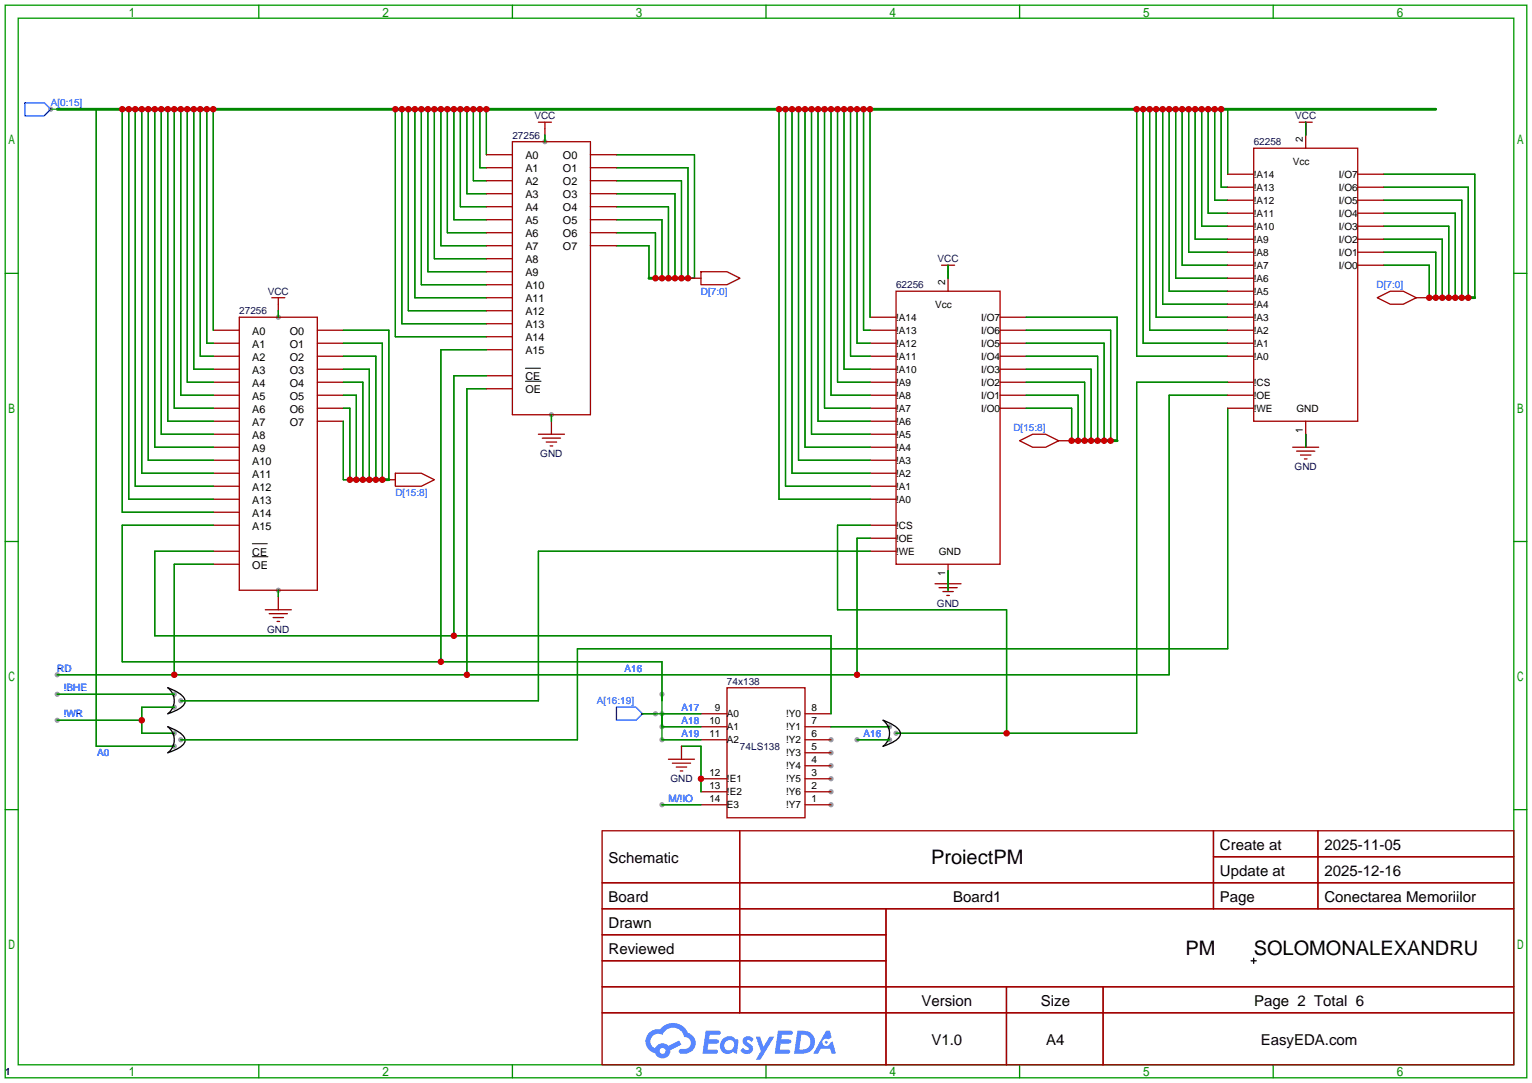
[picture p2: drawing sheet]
<svg xmlns="http://www.w3.org/2000/svg" width="299mm" height="212mm" viewBox="0 0 299 212" stroke-linecap="round" stroke-linejoin="round" font-family="sans-serif">
<g fill="#999">
<circle cx="9.9" cy="21.3" r=".51"/>
<circle cx="162.3" cy="157.2" r=".51"/>
<circle cx="162.3" cy="154.7" r=".51"/>
<circle cx="162.3" cy="152.1" r=".51"/>
<circle cx="162.3" cy="149.6" r=".51"/>
<circle cx="162.3" cy="147.1" r=".51"/>
<circle cx="162.3" cy="144.5" r=".51"/>
<circle cx="11.2" cy="131.8" r=".51"/>
<circle cx="34" cy="145.8" r=".51"/>
<circle cx="129.3" cy="142" r=".51"/>
<circle cx="129.3" cy="157.2" r=".51"/>
<circle cx="34" cy="135.6" r=".51"/>
<circle cx="11.2" cy="135.6" r=".51"/>
<circle cx="34" cy="138.2" r=".51"/>
<circle cx="34" cy="143.3" r=".51"/>
<circle cx="11.2" cy="140.7" r=".51"/>
<circle cx="35.3" cy="136.9" r=".51"/>
<circle cx="35.3" cy="144.5" r=".51"/>
<circle cx="128" cy="139.4" r=".51"/>
<circle cx="129.3" cy="139.4" r=".51"/>
<circle cx="129.3" cy="135.6" r=".51"/>
<circle cx="175" cy="143.3" r=".51"/>
<circle cx="173.7" cy="142" r=".51"/>
<circle cx="173.7" cy="144.5" r=".51"/>
<circle cx="167.4" cy="144.5" r=".51"/>
<circle cx="129.3" cy="144.5" r=".51"/>
<circle cx="106.4" cy="27.7" r=".51"/>
<circle cx="107.7" cy="81" r=".51"/>
<circle cx="54.4" cy="115.3" r=".51"/>
<circle cx="54.4" cy="62" r=".51"/>
</g>
<g fill="none" stroke="#090" stroke-width=".25">
<path d="M1 1h297.2v209.6h-297.2zM3.6 3.6h292.1v204.4h-292.1zM50.5 1v2.6M100.1 1v2.6M149.6 1v2.6M199.1 1v2.6M248.7 1v2.6M1 53.4h2.6M295.7 53.4h2.5M1 105.8h2.6M295.7 105.8h2.5M1 158.2h2.6"/>
<path d="M295.7 158.2h2.5M50.5 208v2.6M100.1 208v2.6M149.6 208v2.6M199.1 208v2.6M248.7 208v2.6"/>
</g>
<g fill="none" stroke="#a10000" stroke-width=".25">
<path d="M117.6 162.3h178.1v45.7h-178.1zM117.6 172.5h178.1M117.6 177.5h178.1M144.5 162.3v35.6M173 177.5v30.5M237 162.3v15.2M237 167.4h58.7M257.4 162.3v15.2M117.6 182.6h55.4M117.6 192.8h178.1M117.6 187.7h55.4M117.6 197.9h178.1"/>
<path d="M196.6 192.8v15.2M215.4 192.8v15.2"/>
</g>
<g fill="#5487ff">
<path d="M145.3 202.7a1.3 1.3 0 0 1 1.9 .3l-.4 .6a.54 .54 0 0 0-.9-.2l.1 .2a1.58 1.58 0 0 1 1 1.5 1.43 1.43 0 0 1-2.4 .2l.5-.6a.64 .64 0 0 0 .5 .5 .64 .64 0 0 0 .7-.3l-.2-.2a1.35 1.35 0 0 1-.9-1.8z"/>
<path d="M147.6 202.5h.9l.6 2 1.2-2h.9l-2.7 4.6h-.9l1-1.7z"/>
<path d="M137.8 201.4h1.7a1.31 1.31 0 0 1 1.2 .2 .4 .4 0 0 1-.3 .5l-1.8 .1-.1 .9h1.6a.4 .4 0 0 1 .4 .4 .4 .4 0 0 1-.5 .4h-1.6l-.2 1.2h.8a1.23 1.23 0 0 1 1.2 .2 .39 .39 0 0 1-.4 .5h-2.6z"/>
<path d="M151.9 201.4h1.7a1.32 1.32 0 0 1 1.2 .2 .39 .39 0 0 1-.3 .5l-1.8 .1-.1 .9h1.6a.4 .4 0 0 1 .4 .4 .4 .4 0 0 1-.4 .4h-1.7l-.2 1.2h.8a1.23 1.23 0 0 1 1.2 .1 .39 .39 0 0 1-.4 .6h-2.6z"/>
<path d="M161.3 201.4h.8l.3 1.3-.6 .4a.75 .75 0 0 0-1.1 .3 .75 .75 0 0 0 .5 1 .75 .75 0 0 0 .9-.7l.5-.2 .6 2.3h-.8l-.3-.9h-1.8l-.5 .9h-1z"/>
<path d="M155.7 201.4l-.6 4.4h1.5a2.27 2.27 0 0 0 2.6-2.2 2.27 2.27 0 0 0-2.7-2.2zM156.5 202.1a1.5 1.5 0 0 1 1.8 1.6 1.5 1.5 0 0 1-1.9 1.4h-.3z"/>
<path d="M141.2 203a1.6 1.6 0 0 0-.3 2.3 1.6 1.6 0 0 0 2.3 .2l.7 .3 .3-2.4-.1-.3-.5-.1a1.58 1.58 0 0 0-2.4 0zM141.8 203.5a.99 .99 0 0 1 1.6 .3 .99 .99 0 0 1-.9 1.4 .94 .94 0 0 1-1-.6 .94 .94 0 0 1 .3-1.1z"/>
<path d="M126.8 201.8a2.37 2.37 0 0 0 1.1 4 1.54 1.54 0 0 0 1.8 1 1.54 1.54 0 0 0 1.2-1.6l2.2-1.1-.5-.8-2 1a1.57 1.57 0 0 0-2.7 .5 1.5 1.5 0 0 1-.7-2.1 1.5 1.5 0 0 1 2.2-.5 2.23 2.23 0 0 1 2.3-1.4 2.23 2.23 0 0 1 2 1.8 1.16 1.16 0 0 1 1.2 1.1 1.16 1.16 0 0 1-1.1 1.2h-.7a.47 .47 0 0 0-.5 .4 .47 .47 0 0 0 .4 .5 2.17 2.17 0 0 0 2.5-.9 2.17 2.17 0 0 0-.3-2.7l-.8-.4a3.2 3.2 0 0 0-5.5-.7l-1.1 .1zM128.8 205.3a.6 .6 0 0 1 1.2 0 .6 .6 0 0 1-1.2 0z"/>
<circle cx="161.4" cy="203.6" r=".28"/>
</g>
<g fill="none" stroke="#a10000" stroke-width=".25">
<path d="M95 37.8h5.1M95 35.3h5.1M95 32.8h5.1M95 30.2h5.1M100.1 27.7h15.2v53.3h-15.2zM105.2 23.9h2.5M106.4 23.9v2.5M115.3 37.8h5.1M115.3 35.3h5.1M115.3 32.8h5.1M115.3 30.2h5.1M239.8 39.1h5.1"/>
<path d="M239.8 36.6h5.1M239.8 34h5.1M244.9 29h20.3v53.3h-20.3zM253.7 23.9h2.6M255 23.9v5.1M265.2 39.1h5.1M265.2 36.6h5.1M265.2 34h5.1M53.1 58.2h2.5M54.4 58.2v2.5M95 58.2h5.1M95 48h5.1"/>
<path d="M95 45.5h5.1M95 42.9h5.1M95 40.4h5.1M95 55.6h5.1M95 53.1h5.1M95 50.5h5.1M115.3 48h5.1M115.3 45.5h5.1M115.3 42.9h5.1M115.3 40.4h5.1M134.4 54.4h2.5M136.9 53.1h5.1l2.5 1.3-2.5 1.2h-5.1z"/>
<path d="M175 56.9h20.3v53.3h-20.3zM183.9 51.8h2.5M185.2 51.8v5.1M239.8 54.4h5.1M239.8 59.4h5.1M239.8 56.9h5.1M239.8 51.8h5.1M239.8 49.3h5.1M239.8 46.7h5.1M239.8 44.2h5.1M239.8 41.7h5.1M265.2 51.8h5.1"/>
<path d="M265.2 49.3h5.1M265.2 46.7h5.1M265.2 44.2h5.1M265.2 41.7h5.1M269 58.2l2.5-1.3h2.6l2.5 1.3-2.5 1.2h-2.6zM276.6 58.2h2.5M41.7 79.8h5M41.7 77.2h5M41.7 74.7h5M41.7 72.1h5M41.7 69.6h5M41.7 67.1h5"/>
<path d="M41.7 64.5h5M46.7 62h15.3v53.3h-15.3zM62 79.8h5.1M62 77.2h5.1M62 74.7h5.1M62 72.1h5.1M62 69.6h5.1M62 67.1h5.1M62 64.5h5.1M95 60.7h5.1M95 73.4h5.1M95 75.9h5.1"/>
<path d="M95 63.2h5.1M95 65.8h5.1M95 68.3h5.1M169.9 62h5.1M169.9 79.8h5.1M169.9 77.2h5.1M169.9 74.7h5.1M169.9 72.1h5.1M169.9 69.6h5.1M169.9 67.1h5.1M169.9 64.5h5.1M195.3 62h5.1"/>
<path d="M195.3 79.8h5.1M195.3 77.2h5.1M195.3 74.7h5.1M195.3 72.1h5.1M195.3 69.6h5.1M195.3 67.1h5.1M195.3 64.5h5.1M239.8 62h5.1M239.8 79.8h5.1M239.8 77.2h5.1M239.8 74.7h5.1M239.8 69.6h5.1"/>
<path d="M239.8 67.1h5.1M239.8 64.5h5.1M41.7 95h5M41.7 82.3h5M41.7 89.9h5M41.7 92.5h5M41.7 87.4h5M41.7 84.8h5M41.7 97.5h5M62 82.3h5.1M74.7 93.7h2.5M77.2 92.5h5.1l2.5 1.2-2.5 1.3h-5.1z"/>
<path d="M105.2 84.8h5M105.9 85.6h3.6M106.7 86.4h2M107.4 87.1h.5M107.7 82.3v2.5M169.9 95h5.1M169.9 82.3h5.1M169.9 89.9h5.1M169.9 92.5h5.1M169.9 87.4h5.1M169.9 84.8h5.1M169.9 97.5h5.1"/>
<path d="M199.1 86.1l2.6-1.3h2.5l2.6 1.3-2.6 1.3h-2.5zM206.8 86.1h2.5M252.5 87.4h5.1M253.2 88.1h3.6M254 88.9h2M254.8 89.7h.5M255 82.3v5.1M41.7 107.7h5M41.7 110.2h5M41.7 100.1h5M41.7 102.6h5M51.8 119.1h5.1"/>
<path d="M52.6 119.9h3.5M54.4 116.6v2.5M169.9 107.7h5.1M169.9 102.6h5.1M169.9 105.2h5.1M182.6 114h5.1M183.4 114.8h3.5M184.1 115.6h2.1M184.9 116.3h.5M185.2 110.2v5.1M53.3 120.6h2.1M54.1 121.4h.5"/>
<path d="M136.9 139.4h5.1M142 134.4h15.2v25.4h-15.2zM157.2 139.4h5.1M130.6 148.3h5M131.3 149.1h3.6M132.1 149.9h2M132.8 150.6h.5M133.1 145.8v2.5M136.9 157.2h5.1M136.9 154.7h5.1M136.9 152.1h5.1M136.9 144.5h5.1"/>
<path d="M136.9 142h5.1M157.2 157.2h5.1M157.2 154.7h5.1M157.2 152.1h5.1M157.2 149.6h5.1M157.2 147.1h5.1M157.2 144.5h5.1M157.2 142h5.1"/>
</g>
<path d="M102.6 71.9h3M102.6 74.5h3.1M49.3 106.2h2.9M49.3 108.8h3" fill="none" stroke="#000" stroke-width=".2"/>
<path d="M4.8 20.1h3.8l1.3 1.2-1.3 1.3h-3.8zM9.9 21.3h.1M120.4 138.2h3.8l1.3 1.2-1.3 1.3h-3.8zM125.5 139.4h.1" fill="none" stroke="#00f" stroke-width=".25"/>
<g fill="none" stroke="#008700" stroke-width=".25">
<path d="M23.9 21.3v78.8h17.8M25.1 21.3v76.2h16.6M26.4 21.3v73.7h15.3M27.7 21.3v71.2h14M29 21.3v68.6h12.7M30.2 21.3v66.1h11.5M31.5 21.3v63.5h10.2M32.8 21.3v61h8.9M34 21.3v58.5h7.7M35.3 21.3v55.9h6.4M36.6 21.3v53.4h5.1M37.8 21.3v50.8h3.9"/>
<path d="M39.1 21.3v48.3h2.6M40.4 21.3v45.8h1.3M41.7 21.3v43.2M77.2 21.3v44.5h17.8M78.5 21.3v41.9h16.5M79.8 21.3v39.4h15.2M81 21.3v36.9h14M82.3 21.3v34.3h12.7M83.6 21.3v31.8h11.4M84.8 21.3v29.2h10.2M86.1 21.3v26.7h8.9M87.4 21.3v24.2h7.6"/>
<path d="M88.6 21.3v21.6h6.4M89.9 21.3v19.1h5.1M91.2 21.3v16.5h3.8M92.5 21.3v14h2.5M93.7 21.3v11.5h1.3M95 21.3v8.9M106.4 26.4v1.3M120.4 30.2h15.2v24.2h-8.9v-6.4h-6.3M120.4 32.8h14v21.6M120.4 35.3h12.7v19.1M120.4 37.8h11.4v16.6M152.1 21.3v76.2h17.8"/>
<path d="M153.4 21.3v73.7h16.5M154.7 21.3v71.2h15.2M156 21.3v68.6h13.9M157.2 21.3v66.1h12.7M158.5 21.3v63.5h11.4M159.8 21.3v61h10.1M161 21.3v58.5h8.9M162.3 21.3v55.9h7.6M163.6 21.3v53.4h6.3M164.8 21.3v50.8h5.1M166.1 21.3v48.3h3.8M167.4 21.3v45.8h2.5"/>
<path d="M168.7 21.3v43.2h1.2M169.9 21.3v40.7M222 21.3v48.3h17.8M223.3 21.3v45.8h16.5M224.5 21.3v43.2h15.3M225.8 21.3v40.7h14M227.1 21.3v38.1h12.7M228.3 21.3v35.6h11.5M229.6 21.3v33.1h10.2M230.9 21.3v30.5h8.9M232.2 21.3v28h7.6M233.4 21.3v25.4h6.4"/>
<path d="M234.7 21.3v22.9h5.1M236 21.3v20.4h3.8M237.2 21.3v17.8h2.6M238.5 21.3v15.3h1.3M239.8 34v-12.7h-221v124.5h15.2M255 23.9v2.5M270.3 36.6h16.5v21.6M270.3 39.1h15.2v19.1M270.3 34h17.7v24.2h-8.9v-6.4h-8.8M120.4 40.4h10.2v14M120.4 42.9h8.9v11.5M120.4 45.5h7.6v8.9"/>
<path d="M185.2 51.8v2.6M270.3 41.7h13.9v16.5M270.3 44.2h12.7v14M270.3 46.7h11.4v11.5M270.3 49.3h10.1v8.9M54.4 60.7v1.3M67.1 64.5h8.8v29.2h-8.8v-11.4M67.1 67.1h7.6v26.6M67.1 69.6h6.3v24.1M67.1 72.1h5v21.6M67.1 74.7h3.8v19M67.1 77.2h2.5v16.5"/>
<path d="M67.1 79.8h1.2v13.9M95 75.9h-3.8v55.9M95 73.4h-6.4v50.8M95 68.3h-8.9v61M200.4 64.5h16.5v21.6M200.4 67.1h15.2v19M200.4 69.6h14v16.5M200.4 72.1h12.7v14M200.4 74.7h11.4v11.4M200.4 77.2h10.2v8.9M200.4 62h17.8v24.1h-8.9v-6.3h-8.9M239.8 74.7h-17.8v68.6h-47"/>
<path d="M239.8 77.2h-11.5v54.6h-217.1M239.8 79.8v46.9h-127v17.8h-77.5M107.7 81v1.3M255 84.8v2.6M41.7 110.2h-7.7v21.6M41.7 107.7h-11.5v16.5h132.1v15.2M41.7 102.6h-17.8v26.7h105.4v6.3M54.4 115.3v1.3M169.9 105.2h-2.5v26.6M169.9 102.6h-6.3v16.5h33v24.2M169.9 107.7h-64.7v29.2h-69.9M185.2 111.5v3.8"/>
<path d="M11.2 135.6h22.8M34 138.2h-6.3v5.1h6.3M125.5 139.4h2.5M129.3 139.4h7.6M11.2 140.7h16.5M129.3 142h7.6M129.3 157.2h7.6M129.3 144.5h7.6M133.1 145.8h3.8v8.9M162.3 142h11.4M167.4 144.5h6.3"/>
</g>
<path d="M129.3 136.9v5.1v-2.6h-1.3M129.3 135.6v1.3v-1.3M129.3 142v2.5" fill="none" stroke="#090" stroke-width=".25"/>
<path d="M32.8 134.4a6.3 6.3 0 0 1 3.3 2.3v.5l-.2 .5-.6 .6-2.5 1.1a3.2 3.2 0 0 0 0-5zM32.8 142a6.3 6.3 0 0 1 3.3 2.3v.5l-.2 .5-.6 .6-2.5 1.2a3.2 3.2 0 0 0 0-5.1zM172.5 140.7a6.3 6.3 0 0 1 3.3 2.3v.5l-.2 .6-.6 .5-2.5 1.2a3.2 3.2 0 0 0 0-5.1zM244.3 187.7h1.1M244.9 187.2v1" fill="none" stroke="#000" stroke-width=".25"/>
<path d="M11.2 21.3h269.2M126.7 54.4h7.7M279.1 58.2h8.9M68.3 93.7h7.6M209.3 86.1h8.9" fill="none" stroke="#008700" stroke-width=".51"/>
<path d="M9.9 21.3h1.3" fill="none" stroke="#390" stroke-width=".25"/>
<g fill="#c00">
<circle cx="68.3" cy="93.7" r=".63"/>
<circle cx="69.6" cy="93.7" r=".63"/>
<circle cx="70.9" cy="93.7" r=".63"/>
<circle cx="72.1" cy="93.7" r=".63"/>
<circle cx="73.4" cy="93.7" r=".63"/>
<circle cx="74.7" cy="93.7" r=".63"/>
<circle cx="167.4" cy="131.8" r=".63"/>
<circle cx="91.2" cy="131.8" r=".63"/>
<circle cx="34" cy="131.8" r=".63"/>
<circle cx="41.7" cy="21.3" r=".63"/>
<circle cx="40.4" cy="21.3" r=".63"/>
<circle cx="39.1" cy="21.3" r=".63"/>
<circle cx="37.8" cy="21.3" r=".63"/>
<circle cx="36.6" cy="21.3" r=".63"/>
<circle cx="35.3" cy="21.3" r=".63"/>
<circle cx="34" cy="21.3" r=".63"/>
<circle cx="32.8" cy="21.3" r=".63"/>
<circle cx="31.5" cy="21.3" r=".63"/>
<circle cx="30.2" cy="21.3" r=".63"/>
<circle cx="29" cy="21.3" r=".63"/>
<circle cx="27.7" cy="21.3" r=".63"/>
<circle cx="26.4" cy="21.3" r=".63"/>
<circle cx="25.1" cy="21.3" r=".63"/>
<circle cx="23.9" cy="21.3" r=".63"/>
<circle cx="77.2" cy="21.3" r=".63"/>
<circle cx="78.5" cy="21.3" r=".63"/>
<circle cx="79.8" cy="21.3" r=".63"/>
<circle cx="81" cy="21.3" r=".63"/>
<circle cx="82.3" cy="21.3" r=".63"/>
<circle cx="83.6" cy="21.3" r=".63"/>
<circle cx="84.8" cy="21.3" r=".63"/>
<circle cx="86.1" cy="21.3" r=".63"/>
<circle cx="87.4" cy="21.3" r=".63"/>
<circle cx="88.6" cy="21.3" r=".63"/>
<circle cx="89.9" cy="21.3" r=".63"/>
<circle cx="91.2" cy="21.3" r=".63"/>
<circle cx="92.5" cy="21.3" r=".63"/>
<circle cx="93.7" cy="21.3" r=".63"/>
<circle cx="95" cy="21.3" r=".63"/>
<circle cx="152.1" cy="21.3" r=".63"/>
<circle cx="153.4" cy="21.3" r=".63"/>
<circle cx="154.7" cy="21.3" r=".63"/>
<circle cx="156" cy="21.3" r=".63"/>
<circle cx="157.2" cy="21.3" r=".63"/>
<circle cx="158.5" cy="21.3" r=".63"/>
<circle cx="159.8" cy="21.3" r=".63"/>
<circle cx="161" cy="21.3" r=".63"/>
<circle cx="162.3" cy="21.3" r=".63"/>
<circle cx="163.6" cy="21.3" r=".63"/>
<circle cx="164.8" cy="21.3" r=".63"/>
<circle cx="166.1" cy="21.3" r=".63"/>
<circle cx="167.4" cy="21.3" r=".63"/>
<circle cx="168.7" cy="21.3" r=".63"/>
<circle cx="169.9" cy="21.3" r=".63"/>
<circle cx="222" cy="21.3" r=".63"/>
<circle cx="223.3" cy="21.3" r=".63"/>
<circle cx="224.5" cy="21.3" r=".63"/>
<circle cx="225.8" cy="21.3" r=".63"/>
<circle cx="227.1" cy="21.3" r=".63"/>
<circle cx="228.3" cy="21.3" r=".63"/>
<circle cx="229.6" cy="21.3" r=".63"/>
<circle cx="230.9" cy="21.3" r=".63"/>
<circle cx="232.2" cy="21.3" r=".63"/>
<circle cx="233.4" cy="21.3" r=".63"/>
<circle cx="234.7" cy="21.3" r=".63"/>
<circle cx="236" cy="21.3" r=".63"/>
<circle cx="237.2" cy="21.3" r=".63"/>
<circle cx="238.5" cy="21.3" r=".63"/>
<circle cx="136.9" cy="152.1" r=".63"/>
<circle cx="210.6" cy="86.1" r=".63"/>
<circle cx="209.3" cy="86.1" r=".63"/>
<circle cx="211.8" cy="86.1" r=".63"/>
<circle cx="213.1" cy="86.1" r=".63"/>
<circle cx="214.4" cy="86.1" r=".63"/>
<circle cx="215.6" cy="86.1" r=".63"/>
<circle cx="216.9" cy="86.1" r=".63"/>
<circle cx="280.4" cy="58.2" r=".63"/>
<circle cx="279.1" cy="58.2" r=".63"/>
<circle cx="281.7" cy="58.2" r=".63"/>
<circle cx="283" cy="58.2" r=".63"/>
<circle cx="284.2" cy="58.2" r=".63"/>
<circle cx="285.5" cy="58.2" r=".63"/>
<circle cx="286.8" cy="58.2" r=".63"/>
<circle cx="27.7" cy="140.7" r=".63"/>
<circle cx="134.4" cy="54.4" r=".63"/>
<circle cx="133.1" cy="54.4" r=".63"/>
<circle cx="131.8" cy="54.4" r=".63"/>
<circle cx="130.6" cy="54.4" r=".63"/>
<circle cx="129.3" cy="54.4" r=".63"/>
<circle cx="128" cy="54.4" r=".63"/>
<circle cx="86.1" cy="129.3" r=".63"/>
<circle cx="196.6" cy="143.3" r=".63"/>
<circle cx="88.6" cy="124.2" r=".63"/>
</g>
<g font-size="3.9">
<text x="181.8" y="168.8">ProiectPM</text>
<text x="231.5" y="186.6">PM</text>
<text x="244.9" y="186.5">SOLOMONALEXANDRU</text>
</g>
<g font-size="2.9">
<text x="238.3" y="166.1">Create at</text>
<text x="258.7" y="166.1">2025-11-05</text>
<text x="118.9" y="168.6">Schematic</text>
<text x="238.3" y="171.1">Update at</text>
<text x="258.7" y="171.1">2025-12-16</text>
<text x="118.9" y="176.2">Board</text>
<text x="186.1" y="176.2">Board1</text>
<text x="238.3" y="176.2">Page</text>
<text x="258.7" y="176.2">Conectarea Memoriilor</text>
<text x="118.9" y="181.3">Drawn</text>
<text x="118.9" y="186.4">Reviewed</text>
<text x="180" y="196.5">Version</text>
<text x="203.3" y="196.5">Size</text>
<text x="244.9" y="196.5">Page 2 Total 6</text>
<text x="181.9" y="204.2">V1.0</text>
<text x="204.3" y="204.2">A4</text>
<text x="246.2" y="204.2">EasyEDA.com</text>
</g>
<g font-size="2.1">
<text x="102.6" y="33.6">A1</text>
<text x="102.6" y="31.1">A0</text>
<text x="110" y="31.1">O0</text>
<text x="110" y="33.6">O1</text>
<text x="102.6" y="41.2">A4</text>
<text x="102.6" y="38.7">A3</text>
<text x="102.6" y="36.2">A2</text>
<text x="110" y="36.2">O2</text>
<text x="110" y="38.7">O3</text>
<text x="110" y="41.2">O4</text>
<text x="102.6" y="46.3">A6</text>
<text x="102.6" y="43.8">A5</text>
<text x="110" y="43.8">O5</text>
<text x="110" y="46.3">O6</text>
<text x="102.6" y="48.9">A7</text>
<text x="102.6" y="53.9">A9</text>
<text x="102.6" y="51.4">A8</text>
<text x="110" y="48.9">O7</text>
<text x="102.6" y="56.5">A10</text>
<text x="102.6" y="59">A11</text>
<text x="49.3" y="65.4">A0</text>
<text x="56.6" y="65.4">O0</text>
<text x="102.6" y="61.6">A12</text>
<text x="102.6" y="64.1">A13</text>
<text x="49.3" y="70.4">A2</text>
<text x="49.3" y="67.9">A1</text>
<text x="56.6" y="67.9">O1</text>
<text x="56.6" y="70.4">O2</text>
<text x="102.6" y="66.6">A14</text>
<text x="102.6" y="69.2">A15</text>
<text x="49.3" y="75.5">A4</text>
<text x="49.3" y="73">A3</text>
<text x="56.6" y="73">O3</text>
<text x="56.6" y="75.5">O4</text>
<text x="102.6" y="74.3">CE</text>
<text x="102.6" y="76.8">OE</text>
<text x="49.3" y="83.1">A7</text>
<text x="49.3" y="80.6">A6</text>
<text x="49.3" y="78.1">A5</text>
<text x="56.6" y="78.1">O5</text>
<text x="56.6" y="80.6">O6</text>
<text x="56.6" y="83.1">O7</text>
<text x="49.3" y="88.2">A9</text>
<text x="49.3" y="85.7">A8</text>
<text x="49.3" y="95.8">A12</text>
<text x="49.3" y="90.8">A10</text>
<text x="49.3" y="93.3">A11</text>
<text x="49.3" y="98.4">A13</text>
<text x="49.3" y="100.9">A14</text>
<text x="49.3" y="103.5">A15</text>
<text x="49.3" y="108.5">CE</text>
<text x="49.3" y="111.1">OE</text>
</g>
<g font-size="2" fill="#00f">
<text x="9.9" y="20.8">A[0:15]</text>
<text x="136.9" y="57.6">D[7:0]</text>
<text x="268.9" y="56.3">D[7:0]</text>
<text x="197.9" y="84.3">D[15:8]</text>
<text x="77.2" y="97">D[15:8]</text>
<text x="11.2" y="131.2">RD</text>
<text x="122" y="131.2">A16</text>
<text x="12.4" y="135.1">!BHE</text>
<text x="116.6" y="137.6">A[16:19]</text>
<text x="12.4" y="140.1">!WR</text>
<text x="133.1" y="141.4">A18</text>
<text x="133.1" y="138.9">A17</text>
<text x="133.1" y="143.9">A19</text>
<text x="168.7" y="143.9">A16</text>
<text x="18.9" y="147.8">A0</text>
<text x="130.6" y="156.6">M/!IO</text>
</g>
<g font-size="2" fill="#000080">
<text x="104.4" y="23.3">VCC</text>
<text x="253" y="23.3">VCC</text>
<text x="100.1" y="27.1">27256</text>
<text x="244.9" y="28.4">62258</text>
<text x="183.1" y="51.2">VCC</text>
<text x="52.3" y="57.6">VCC</text>
<text x="175" y="56.3">62256</text>
<text x="46.7" y="61.4">27256</text>
<text x="105.5" y="89.3">GND</text>
<text x="252.8" y="91.9">GND</text>
<text x="183" y="118.5">GND</text>
<text x="52.2" y="123.6">GND</text>
<text x="142" y="133.8">74x138</text>
<text x="144.5" y="146.5">74LS138</text>
<text x="130.9" y="152.8">GND</text>
<text x="1" y="210">1</text>
</g>
<g font-size="2">
<text x="254.4" y="27.7" transform="rotate(-90 254.4 27.7)">2</text>
<text x="244.9" y="34.7">!A14</text>
<text x="252.5" y="32.2">Vcc</text>
<text x="261.5" y="34.7">I/O7</text>
<text x="244.9" y="39.8">!A12</text>
<text x="244.9" y="37.3">!A13</text>
<text x="261.5" y="39.8">I/O5</text>
<text x="261.5" y="37.3">I/O6</text>
<text x="244.9" y="47.4">!A9</text>
<text x="244.9" y="44.9">!A10</text>
<text x="244.9" y="42.3">!A11</text>
<text x="261.5" y="47.4">I/O2</text>
<text x="261.5" y="44.9">I/O3</text>
<text x="261.5" y="42.3">I/O4</text>
<text x="244.9" y="52.5">!A7</text>
<text x="244.9" y="50">!A8</text>
<text x="261.5" y="52.5">I/O0</text>
<text x="261.5" y="50">I/O1</text>
<text x="184.6" y="55.6" transform="rotate(-90 184.6 55.6)">2</text>
<text x="244.9" y="57.6">!A5</text>
<text x="244.9" y="55">!A6</text>
<text x="175" y="65.2">!A13</text>
<text x="175" y="62.7">!A14</text>
<text x="182.6" y="60.1">Vcc</text>
<text x="191.6" y="65.2">I/O6</text>
<text x="191.6" y="62.7">I/O7</text>
<text x="244.9" y="65.2">!A2</text>
<text x="244.9" y="62.7">!A3</text>
<text x="244.9" y="60.1">!A4</text>
<text x="175" y="70.3">!A11</text>
<text x="175" y="67.7">!A12</text>
<text x="191.6" y="70.3">I/O4</text>
<text x="191.6" y="67.7">I/O5</text>
<text x="244.9" y="70.3">!A0</text>
<text x="244.9" y="67.7">!A1</text>
<text x="175" y="77.9">!A8</text>
<text x="175" y="75.4">!A9</text>
<text x="175" y="72.8">!A10</text>
<text x="191.6" y="77.9">I/O1</text>
<text x="191.6" y="75.4">I/O2</text>
<text x="191.6" y="72.8">I/O3</text>
<text x="244.9" y="77.9">!OE</text>
<text x="244.9" y="75.4">!CS</text>
<text x="175" y="83">!A6</text>
<text x="175" y="80.4">!A7</text>
<text x="191.6" y="80.4">I/O0</text>
<text x="244.9" y="80.4">!WE</text>
<text x="253.2" y="80.4">GND</text>
<text x="175" y="88.1">!A4</text>
<text x="175" y="85.5">!A5</text>
<text x="254.4" y="84.7" transform="rotate(-90 254.4 84.7)">1</text>
<text x="175" y="95.7">!A1</text>
<text x="175" y="93.1">!A2</text>
<text x="175" y="90.6">!A3</text>
<text x="175" y="98.2">!A0</text>
<text x="175" y="105.8">!OE</text>
<text x="175" y="103.3">!CS</text>
<text x="175" y="108.4">!WE</text>
<text x="183.4" y="108.4">GND</text>
<text x="184.6" y="112.6" transform="rotate(-90 184.6 112.6)">1</text>
<text x="138.5" y="141.4">10</text>
<text x="138.5" y="143.9">11</text>
<text x="139.6" y="138.9">9</text>
<text x="142" y="140.1">A0</text>
<text x="142" y="142.7">A1</text>
<text x="153.5" y="142.7">!Y1</text>
<text x="153.5" y="140.1">!Y0</text>
<text x="158.5" y="143.9">6</text>
<text x="158.5" y="141.4">7</text>
<text x="158.5" y="138.9">8</text>
<text x="142" y="145.2">A2</text>
<text x="153.5" y="147.8">!Y3</text>
<text x="153.5" y="145.2">!Y2</text>
<text x="158.5" y="149">4</text>
<text x="158.5" y="146.5">5</text>
<text x="138.5" y="151.6">12</text>
<text x="138.5" y="154.1">13</text>
<text x="142" y="152.8">!E1</text>
<text x="142" y="155.4">!E2</text>
<text x="153.5" y="155.4">!Y6</text>
<text x="153.5" y="152.8">!Y5</text>
<text x="153.5" y="150.3">!Y4</text>
<text x="158.5" y="154.1">2</text>
<text x="158.5" y="151.6">3</text>
<text x="138.5" y="156.6">14</text>
<text x="142" y="157.9">E3</text>
<text x="153.5" y="157.9">!Y7</text>
<text x="158.5" y="156.6">1</text>
</g>
</svg>
